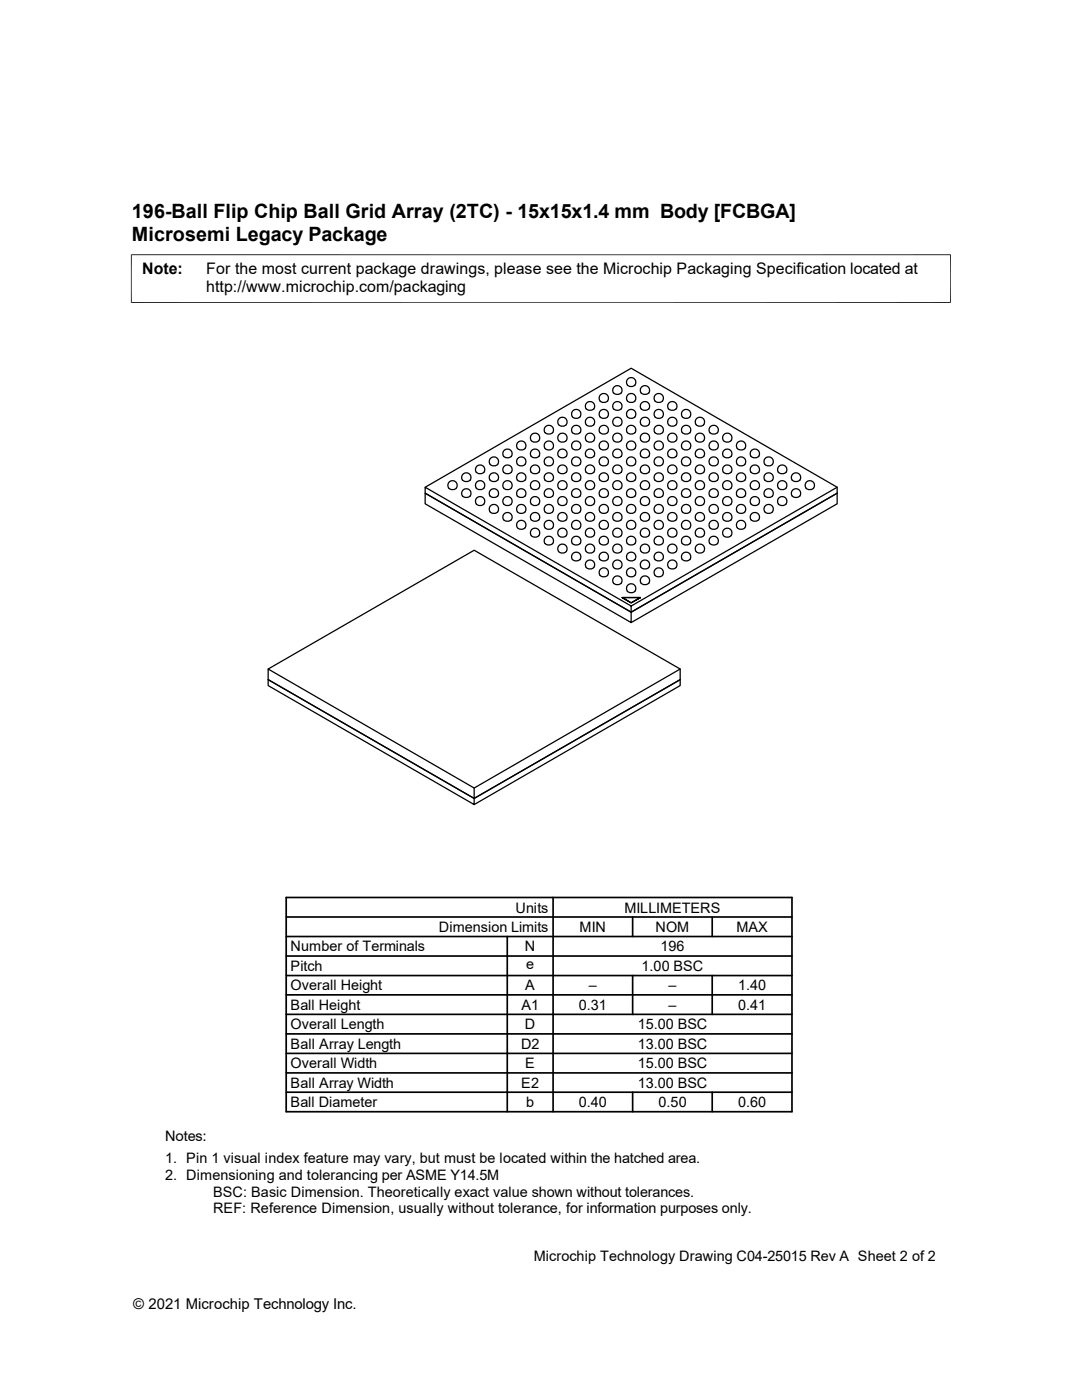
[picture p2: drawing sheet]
<svg xmlns="http://www.w3.org/2000/svg" width="216mm" height="279mm" viewBox="0 0 216 279" stroke-linecap="round" stroke-linejoin="round" font-family="sans-serif">
<g fill="none" stroke="#000" stroke-width=".25">
<path d="M122.4 78.4a1.13 1.13 0 0 0 1.6 0M122.4 78.4a.94 .94 0 0 1 .8-1.4 .94 .94 0 0 1 .8 1.4M127.9 78.4a1.13 1.13 0 0 0 1.6 0M127.9 78.4a.94 .94 0 0 1 .8-1.4 .94 .94 0 0 1 .8 1.4M84.8 97.2l41.1-23.7 41.1 23.7v1.2l-41.1 23.8-41.1-23.8v2.1l41.1 23.7v-2l41.1-23.8v2.1l-41.1 23.7M92.3 99a1.13 1.13 0 0 0 1.5 0M92.3 99a.94 .94 0 0 1 .7-1.5 .94 .94 0 0 1 .8 1.5M92.3 95.8a1.13 1.13 0 0 0 1.5 0M92.3 95.8a.94 .94 0 0 1 .7-1.4 .94 .94 0 0 1 .8 1.4M95 94.2a1.13 1.13 0 0 0 1.6 0M95 94.3a.94 .94 0 0 1 .8-1.5 .94 .94 0 0 1 .8 1.5M97.8 99a1.13 1.13 0 0 0 1.5 0"/>
<path d="M97.8 99a.94 .94 0 0 1 .8-1.5 .94 .94 0 0 1 .7 1.5M97.8 95.8a1.13 1.13 0 0 0 1.5 0M97.8 95.8a.94 .94 0 0 1 .8-1.4 .94 .94 0 0 1 .7 1.4M100.5 91.1a1.13 1.13 0 0 0 1.5 0M100.5 91.1a.94 .94 0 0 1 .8-1.5 .94 .94 0 0 1 .7 1.5M100.5 94.2a1.13 1.13 0 0 0 1.5 0M100.5 94.3a.94 .94 0 0 1 .8-1.5 .94 .94 0 0 1 .7 1.5M103.3 99a1.13 1.13 0 0 0 1.5 0M103.3 99a.94 .94 0 0 1 .7-1.5 .94 .94 0 0 1 .8 1.5M103.3 95.8a1.13 1.13 0 0 0 1.5 0M103.3 95.8a.94 .94 0 0 1 .7-1.4 .94 .94 0 0 1 .8 1.4M106 94.2a1.13 1.13 0 0 0 1.5 0"/>
<path d="M106 94.3a.94 .94 0 0 1 .8-1.5 .94 .94 0 0 1 .7 1.5M106 91.1a1.13 1.13 0 0 0 1.5 0M106 91.1a.94 .94 0 0 1 .8-1.5 .94 .94 0 0 1 .7 1.5M108.8 99a1.13 1.13 0 0 0 1.5 0M108.8 99a.94 .94 0 0 1 .7-1.5 .94 .94 0 0 1 .8 1.5M108.8 95.8a1.13 1.13 0 0 0 1.5 0M108.8 95.8a.94 .94 0 0 1 .7-1.4 .94 .94 0 0 1 .8 1.4M108.8 86.3a1.13 1.13 0 0 0 1.5 0M108.8 86.4a.94 .94 0 0 1 .7-1.5 .94 .94 0 0 1 .8 1.5M111.5 91.1a1.13 1.13 0 0 0 1.5 0M111.5 91.1a.94 .94 0 0 1 .7-1.5 .94 .94 0 0 1 .8 1.5M111.5 94.2a1.13 1.13 0 0 0 1.5 0"/>
<path d="M111.5 94.3a.94 .94 0 0 1 .7-1.5 .94 .94 0 0 1 .8 1.5M114.2 95.8a1.13 1.13 0 0 0 1.5 0M114.2 95.8a.94 .94 0 0 1 .8-1.4 .94 .94 0 0 1 .7 1.4M114.2 99a1.13 1.13 0 0 0 1.5 0M114.2 99a.94 .94 0 0 1 .8-1.5 .94 .94 0 0 1 .7 1.5M114.2 86.3a1.13 1.13 0 0 0 1.5 0M114.2 86.4a.94 .94 0 0 1 .8-1.5 .94 .94 0 0 1 .7 1.5M117 94.2a1.13 1.13 0 0 0 1.5 0M117 94.3a.94 .94 0 0 1 .7-1.5 .94 .94 0 0 1 .8 1.5M117 91.1a1.13 1.13 0 0 0 1.5 0M117 91.1a.94 .94 0 0 1 .7-1.5 .94 .94 0 0 1 .8 1.5M117 81.6a1.13 1.13 0 0 0 1.5 0"/>
<path d="M117 81.6a.94 .94 0 0 1 .7-1.5 .94 .94 0 0 1 .8 1.5M119.7 95.8a1.13 1.13 0 0 0 1.5 0M119.7 95.8a.94 .94 0 0 1 .8-1.4 .94 .94 0 0 1 .7 1.4M119.7 99a1.13 1.13 0 0 0 1.5 0M119.7 99a.94 .94 0 0 1 .8-1.5 .94 .94 0 0 1 .7 1.5M119.7 86.3a1.13 1.13 0 0 0 1.5 0M119.7 86.4a.94 .94 0 0 1 .8-1.5 .94 .94 0 0 1 .7 1.5M122.4 81.6a1.13 1.13 0 0 0 1.6 0M122.4 81.6a.94 .94 0 0 1 .8-1.5 .94 .94 0 0 1 .8 1.5M122.4 94.2a1.13 1.13 0 0 0 1.6 0M122.4 94.3a.94 .94 0 0 1 .8-1.5 .94 .94 0 0 1 .8 1.5M122.4 91.1a1.13 1.13 0 0 0 1.6 0"/>
<path d="M122.4 91.1a.94 .94 0 0 1 .8-1.5 .94 .94 0 0 1 .8 1.5M125.2 86.3a1.13 1.13 0 0 0 1.5 0M125.2 86.4a.94 .94 0 0 1 .7-1.5 .94 .94 0 0 1 .8 1.5M125.2 99a1.13 1.13 0 0 0 1.5 0M125.2 99a.94 .94 0 0 1 .7-1.5 .94 .94 0 0 1 .8 1.5M125.2 95.8a1.13 1.13 0 0 0 1.5 0M125.2 95.8a.94 .94 0 0 1 .7-1.4 .94 .94 0 0 1 .8 1.4M127.9 81.6a1.13 1.13 0 0 0 1.6 0M127.9 81.6a.94 .94 0 0 1 .8-1.5 .94 .94 0 0 1 .8 1.5M127.9 94.2a1.13 1.13 0 0 0 1.6 0M127.9 94.3a.94 .94 0 0 1 .8-1.5 .94 .94 0 0 1 .8 1.5M127.9 91.1a1.13 1.13 0 0 0 1.6 0"/>
<path d="M127.9 91.1a.94 .94 0 0 1 .8-1.5 .94 .94 0 0 1 .8 1.5M130.7 86.3a1.13 1.13 0 0 0 1.5 0M130.7 86.4a.94 .94 0 0 1 .7-1.5 .94 .94 0 0 1 .8 1.5M130.7 99a1.13 1.13 0 0 0 1.5 0M130.7 99a.94 .94 0 0 1 .7-1.5 .94 .94 0 0 1 .8 1.5M130.7 95.8a1.13 1.13 0 0 0 1.5 0M130.7 95.8a.94 .94 0 0 1 .7-1.4 .94 .94 0 0 1 .8 1.4M133.4 81.6a1.13 1.13 0 0 0 1.5 0M133.4 81.6a.94 .94 0 0 1 .8-1.5 .94 .94 0 0 1 .7 1.5M133.4 91.1a1.13 1.13 0 0 0 1.5 0M133.4 91.1a.94 .94 0 0 1 .8-1.5 .94 .94 0 0 1 .7 1.5M133.4 94.2a1.13 1.13 0 0 0 1.5 0"/>
<path d="M133.4 94.3a.94 .94 0 0 1 .8-1.5 .94 .94 0 0 1 .7 1.5M136.1 86.3a1.13 1.13 0 0 0 1.6 0M136.1 86.4a.94 .94 0 0 1 .8-1.5 .94 .94 0 0 1 .8 1.5M136.1 99a1.13 1.13 0 0 0 1.6 0M136.1 99a.94 .94 0 0 1 .8-1.5 .94 .94 0 0 1 .8 1.5M136.1 95.8a1.13 1.13 0 0 0 1.6 0M136.1 95.8a.94 .94 0 0 1 .8-1.4 .94 .94 0 0 1 .8 1.4M138.9 91.1a1.13 1.13 0 0 0 1.5 0M138.9 91.1a.94 .94 0 0 1 .8-1.5 .94 .94 0 0 1 .7 1.5M138.9 94.2a1.13 1.13 0 0 0 1.5 0M138.9 94.3a.94 .94 0 0 1 .8-1.5 .94 .94 0 0 1 .7 1.5M141.6 86.3a1.13 1.13 0 0 0 1.6 0"/>
<path d="M141.6 86.4a.94 .94 0 0 1 .8-1.5 .94 .94 0 0 1 .8 1.5M141.6 95.8a1.13 1.13 0 0 0 1.6 0M141.6 95.8a.94 .94 0 0 1 .8-1.4 .94 .94 0 0 1 .8 1.4M141.6 99a1.13 1.13 0 0 0 1.6 0M141.6 99a.94 .94 0 0 1 .8-1.5 .94 .94 0 0 1 .8 1.5M144.4 91.1a1.13 1.13 0 0 0 1.5 0M144.4 91.1a.94 .94 0 0 1 .7-1.5 .94 .94 0 0 1 .8 1.5M144.4 94.2a1.13 1.13 0 0 0 1.5 0M144.4 94.3a.94 .94 0 0 1 .7-1.5 .94 .94 0 0 1 .8 1.5M147.1 95.8a1.13 1.13 0 0 0 1.5 0M147.1 95.8a.94 .94 0 0 1 .8-1.4 .94 .94 0 0 1 .7 1.4M147.1 99a1.13 1.13 0 0 0 1.5 0"/>
<path d="M147.1 99a.94 .94 0 0 1 .8-1.5 .94 .94 0 0 1 .7 1.5M149.9 91.1a1.13 1.13 0 0 0 1.5 0M149.9 91.1a.94 .94 0 0 1 .7-1.5 .94 .94 0 0 1 .8 1.5M149.9 94.2a1.13 1.13 0 0 0 1.5 0M149.9 94.3a.94 .94 0 0 1 .7-1.5 .94 .94 0 0 1 .8 1.5M152.6 95.8a1.13 1.13 0 0 0 1.5 0M152.6 95.8a.94 .94 0 0 1 .8-1.4 .94 .94 0 0 1 .7 1.4M152.6 99a1.13 1.13 0 0 0 1.5 0M152.6 99a.94 .94 0 0 1 .8-1.5 .94 .94 0 0 1 .7 1.5M155.3 94.2a1.13 1.13 0 0 0 1.5 0M155.3 94.3a.94 .94 0 0 1 .8-1.5 .94 .94 0 0 1 .7 1.5M158.1 95.8a1.13 1.13 0 0 0 1.5 0"/>
<path d="M158.1 95.8a.94 .94 0 0 1 .7-1.4 .94 .94 0 0 1 .8 1.4M158.1 99a1.13 1.13 0 0 0 1.5 0M158.1 99a.94 .94 0 0 1 .7-1.5 .94 .94 0 0 1 .8 1.5M167 97.2l-41.1 23.7v1.3l-41.1-23.8v-1.2l41.1 23.7M100.5 103.7a1.13 1.13 0 0 0 1.5 0M100.5 103.8a.94 .94 0 0 1 .8-1.5 .94 .94 0 0 1 .7 1.5M106 103.7a1.13 1.13 0 0 0 1.5 0M106 103.8a.94 .94 0 0 1 .8-1.5 .94 .94 0 0 1 .7 1.5M108.8 108.5a1.13 1.13 0 0 0 1.5 0M108.8 108.5a.94 .94 0 0 1 .7-1.5 .94 .94 0 0 1 .8 1.5M111.5 103.7a1.13 1.13 0 0 0 1.5 0M111.5 103.8a.94 .94 0 0 1 .7-1.5 .94 .94 0 0 1 .8 1.5"/>
<path d="M114.2 108.5a1.13 1.13 0 0 0 1.5 0M114.2 108.5a.94 .94 0 0 1 .8-1.5 .94 .94 0 0 1 .7 1.5M114.2 111.6a1.13 1.13 0 0 0 1.5 0M114.2 111.7a.94 .94 0 0 1 .8-1.5 .94 .94 0 0 1 .7 1.5M117 103.7a1.13 1.13 0 0 0 1.5 0M117 103.8a.94 .94 0 0 1 .7-1.5 .94 .94 0 0 1 .8 1.5M119.7 111.6a1.13 1.13 0 0 0 1.5 0M119.7 111.7a.94 .94 0 0 1 .8-1.5 .94 .94 0 0 1 .7 1.5M119.7 108.5a1.13 1.13 0 0 0 1.5 0M119.7 108.5a.94 .94 0 0 1 .8-1.5 .94 .94 0 0 1 .7 1.5M122.4 103.7a1.13 1.13 0 0 0 1.6 0M122.4 103.8a.94 .94 0 0 1 .8-1.5 .94 .94 0 0 1 .8 1.5"/>
<path d="M122.4 116.4a1.13 1.13 0 0 0 1.6 0M122.4 116.4a.94 .94 0 0 1 .8-1.5 .94 .94 0 0 1 .8 1.5M124.1 119.3h3.7l-1.9 1-1.8-1h3.7l-1.9 1zM125.2 111.6a1.13 1.13 0 0 0 1.5 0M125.2 111.7a.94 .94 0 0 1 .7-1.5 .94 .94 0 0 1 .8 1.5M125.2 108.5a1.13 1.13 0 0 0 1.5 0M125.2 108.5a.94 .94 0 0 1 .7-1.5 .94 .94 0 0 1 .8 1.5M127.9 116.4a1.13 1.13 0 0 0 1.6 0M127.9 116.4a.94 .94 0 0 1 .8-1.5 .94 .94 0 0 1 .8 1.5M127.9 103.7a1.13 1.13 0 0 0 1.6 0M127.9 103.8a.94 .94 0 0 1 .8-1.5 .94 .94 0 0 1 .8 1.5M130.7 111.6a1.13 1.13 0 0 0 1.5 0"/>
<path d="M130.7 111.7a.94 .94 0 0 1 .7-1.5 .94 .94 0 0 1 .8 1.5M130.7 108.5a1.13 1.13 0 0 0 1.5 0M130.7 108.5a.94 .94 0 0 1 .7-1.5 .94 .94 0 0 1 .8 1.5M133.4 103.7a1.13 1.13 0 0 0 1.5 0M133.4 103.8a.94 .94 0 0 1 .8-1.5 .94 .94 0 0 1 .7 1.5M136.1 108.5a1.13 1.13 0 0 0 1.6 0M136.1 108.5a.94 .94 0 0 1 .8-1.5 .94 .94 0 0 1 .8 1.5M136.1 111.6a1.13 1.13 0 0 0 1.6 0M136.1 111.7a.94 .94 0 0 1 .8-1.5 .94 .94 0 0 1 .8 1.5M138.9 103.7a1.13 1.13 0 0 0 1.5 0M138.9 103.8a.94 .94 0 0 1 .8-1.5 .94 .94 0 0 1 .7 1.5M141.6 108.5a1.13 1.13 0 0 0 1.6 0"/>
<path d="M141.6 108.5a.94 .94 0 0 1 .8-1.5 .94 .94 0 0 1 .8 1.5M144.4 103.7a1.13 1.13 0 0 0 1.5 0M144.4 103.8a.94 .94 0 0 1 .7-1.5 .94 .94 0 0 1 .8 1.5M149.9 103.7a1.13 1.13 0 0 0 1.5 0M149.9 103.8a.94 .94 0 0 1 .7-1.5 .94 .94 0 0 1 .8 1.5M53.5 135.6l41.1 23.7v1.3l-41.1-23.8zM53.5 133.5l41.1-23.7 41.1 23.7v2.1l-41.1 23.7v-2l-41.1-23.8v2.1l41.1 23.7 41.1-23.7v1.2l-41.1 23.8M135.7 133.5l-41.1 23.8"/>
<circle cx="120.5" cy="79.5" r=".94"/>
<circle cx="125.9" cy="76.3" r=".94"/>
<circle cx="125.9" cy="79.5" r=".94"/>
<circle cx="131.4" cy="79.5" r=".94"/>
<circle cx="90.3" cy="96.9" r=".94"/>
<circle cx="95.8" cy="96.9" r=".94"/>
<circle cx="98.5" cy="92.1" r=".94"/>
<circle cx="101.3" cy="96.9" r=".94"/>
<circle cx="104" cy="88.9" r=".94"/>
<circle cx="104" cy="92.1" r=".94"/>
<circle cx="106.8" cy="96.9" r=".94"/>
<circle cx="106.8" cy="87.4" r=".94"/>
<circle cx="109.5" cy="88.9" r=".94"/>
<circle cx="109.5" cy="92.1" r=".94"/>
<circle cx="112.2" cy="84.2" r=".94"/>
<circle cx="112.2" cy="87.4" r=".94"/>
<circle cx="112.2" cy="96.9" r=".94"/>
<circle cx="115" cy="82.6" r=".94"/>
<circle cx="115" cy="92.1" r=".94"/>
<circle cx="115" cy="88.9" r=".94"/>
<circle cx="117.7" cy="87.4" r=".94"/>
<circle cx="117.7" cy="84.2" r=".94"/>
<circle cx="117.7" cy="96.9" r=".94"/>
<circle cx="120.5" cy="82.6" r=".94"/>
<circle cx="120.5" cy="88.9" r=".94"/>
<circle cx="120.5" cy="92.1" r=".94"/>
<circle cx="123.2" cy="87.4" r=".94"/>
<circle cx="123.2" cy="96.9" r=".94"/>
<circle cx="123.2" cy="84.2" r=".94"/>
<circle cx="125.9" cy="82.6" r=".94"/>
<circle cx="125.9" cy="92.1" r=".94"/>
<circle cx="125.9" cy="88.9" r=".94"/>
<circle cx="128.7" cy="87.4" r=".94"/>
<circle cx="128.7" cy="96.9" r=".94"/>
<circle cx="128.7" cy="84.2" r=".94"/>
<circle cx="131.4" cy="82.6" r=".94"/>
<circle cx="131.4" cy="88.9" r=".94"/>
<circle cx="131.4" cy="92.1" r=".94"/>
<circle cx="134.1" cy="96.9" r=".94"/>
<circle cx="134.1" cy="84.2" r=".94"/>
<circle cx="134.1" cy="87.4" r=".94"/>
<circle cx="136.9" cy="82.6" r=".94"/>
<circle cx="136.9" cy="88.9" r=".94"/>
<circle cx="136.9" cy="92.1" r=".94"/>
<circle cx="139.7" cy="87.4" r=".94"/>
<circle cx="139.7" cy="96.9" r=".94"/>
<circle cx="139.7" cy="84.2" r=".94"/>
<circle cx="142.4" cy="88.9" r=".94"/>
<circle cx="142.4" cy="92.1" r=".94"/>
<circle cx="145.1" cy="96.9" r=".94"/>
<circle cx="145.1" cy="87.4" r=".94"/>
<circle cx="147.9" cy="88.9" r=".94"/>
<circle cx="147.9" cy="92.1" r=".94"/>
<circle cx="150.6" cy="96.9" r=".94"/>
<circle cx="153.4" cy="92.1" r=".94"/>
<circle cx="156.1" cy="96.9" r=".94"/>
<circle cx="161.6" cy="96.9" r=".94"/>
<circle cx="95.8" cy="100" r=".94"/>
<circle cx="98.5" cy="101.6" r=".94"/>
<circle cx="101.3" cy="100" r=".94"/>
<circle cx="104" cy="104.8" r=".94"/>
<circle cx="104" cy="101.6" r=".94"/>
<circle cx="106.8" cy="106.3" r=".94"/>
<circle cx="106.8" cy="100" r=".94"/>
<circle cx="109.5" cy="104.8" r=".94"/>
<circle cx="109.5" cy="101.6" r=".94"/>
<circle cx="112.2" cy="106.3" r=".94"/>
<circle cx="112.2" cy="100" r=".94"/>
<circle cx="112.2" cy="109.5" r=".94"/>
<circle cx="115" cy="104.8" r=".94"/>
<circle cx="115" cy="101.6" r=".94"/>
<circle cx="117.7" cy="112.7" r=".94"/>
<circle cx="117.7" cy="100" r=".94"/>
<circle cx="117.7" cy="109.5" r=".94"/>
<circle cx="117.7" cy="106.3" r=".94"/>
<circle cx="120.5" cy="114.3" r=".94"/>
<circle cx="120.5" cy="101.6" r=".94"/>
<circle cx="120.5" cy="104.8" r=".94"/>
<circle cx="123.2" cy="106.3" r=".94"/>
<circle cx="123.2" cy="100" r=".94"/>
<circle cx="123.2" cy="112.7" r=".94"/>
<circle cx="123.2" cy="109.5" r=".94"/>
<circle cx="125.9" cy="101.6" r=".94"/>
<circle cx="125.9" cy="104.8" r=".94"/>
<circle cx="125.9" cy="117.4" r=".94"/>
<circle cx="125.9" cy="114.3" r=".94"/>
<circle cx="128.7" cy="106.3" r=".94"/>
<circle cx="128.7" cy="100" r=".94"/>
<circle cx="128.7" cy="112.7" r=".94"/>
<circle cx="128.7" cy="109.5" r=".94"/>
<circle cx="131.4" cy="114.3" r=".94"/>
<circle cx="131.4" cy="101.6" r=".94"/>
<circle cx="131.4" cy="104.8" r=".94"/>
<circle cx="134.1" cy="109.5" r=".94"/>
<circle cx="134.1" cy="112.7" r=".94"/>
<circle cx="134.1" cy="100" r=".94"/>
<circle cx="134.1" cy="106.3" r=".94"/>
<circle cx="136.9" cy="104.8" r=".94"/>
<circle cx="136.9" cy="101.6" r=".94"/>
<circle cx="139.7" cy="106.3" r=".94"/>
<circle cx="139.7" cy="100" r=".94"/>
<circle cx="139.7" cy="109.5" r=".94"/>
<circle cx="142.4" cy="104.8" r=".94"/>
<circle cx="142.4" cy="101.6" r=".94"/>
<circle cx="145.1" cy="106.3" r=".94"/>
<circle cx="145.1" cy="100" r=".94"/>
<circle cx="147.9" cy="104.8" r=".94"/>
<circle cx="147.9" cy="101.6" r=".94"/>
<circle cx="150.6" cy="100" r=".94"/>
<circle cx="153.4" cy="101.6" r=".94"/>
<circle cx="156.1" cy="100" r=".94"/>
</g>
<path d="M26.1 50.8h163.6M26.2 50.8v9.7M189.7 50.8v9.7M26.1 60.4h163.6" fill="none" stroke="#000" stroke-width=".2"/>
<g fill="none" stroke="#000" stroke-width=".34">
<path d="M57.1 179.1h100.9v42.8h-100.9zM110.4 179.1v42.8M57.1 198.5h100.9M57.1 194.7h100.9M57.1 190.8h100.9M57.1 186.9h100.9M57.1 183h100.9M101.2 186.9v35M126.2 183v3.9M126.2 194.7v7.7M142.1 183v3.9M142.1 194.7v7.7"/>
<path d="M57.1 206.3h100.9M57.1 202.4h100.9M57.1 214.1h100.9M57.1 210.2h100.9M57.1 218h100.9M126.2 218v3.9M142.1 218v3.9"/>
</g>
<g font-size="3.9">
<text x="26.3" y="43.5">196-Ball Flip Chip Ball Grid Array (2TC) - 15x15x1.4 mm Body [FCBGA]</text>
<text x="26.3" y="48">Microsemi Legacy Package</text>
</g>
<g font-size="3.2">
<text x="28.4" y="54.6">Note:</text>
<text x="41.1" y="54.6">For the most current package drawings, please see the Microchip Packaging Specification located at</text>
<text x="41.1" y="58.3">http://www.microchip.com/packaging</text>
</g>
<text font-size="3" x="26.6" y="261.3">© 2021 Microchip Technology Inc.</text>
<g font-size="2.9">
<text x="87.5" y="186">Dimension Limits</text>
<text x="102.9" y="182.1">Units</text>
<text x="115.7" y="186">MIN</text>
<text x="124.6" y="182.1">MILLIMETERS</text>
<text x="130.8" y="186">NOM</text>
<text x="146.9" y="186">MAX</text>
<text x="58" y="189.9">Number of Terminals</text>
<text x="104.7" y="189.9">N</text>
<text x="131.8" y="189.9">196</text>
<text x="58" y="197.7">Overall Height</text>
<text x="58" y="193.8">Pitch</text>
<text x="104.8" y="197.7">A</text>
<text x="105" y="193.5">e</text>
<text x="117.5" y="197.7">–</text>
<text x="128" y="193.8">1.00 BSC</text>
<text x="133.4" y="197.7">–</text>
<text x="147.3" y="197.7">1.40</text>
<text x="58" y="201.5">Ball Height</text>
<text x="104.1" y="201.5">A1</text>
<text x="115.5" y="201.5">0.31</text>
<text x="133.4" y="201.5">–</text>
<text x="147.3" y="201.5">0.41</text>
<text x="58" y="205.4">Overall Length</text>
<text x="58" y="209.3">Ball Array Length</text>
<text x="104" y="209.3">D2</text>
<text x="104.7" y="205.4">D</text>
<text x="127.3" y="205.4">15.00 BSC</text>
<text x="127.3" y="209.3">13.00 BSC</text>
<text x="58" y="213.2">Overall Width</text>
<text x="104.8" y="213.2">E</text>
<text x="127.3" y="213.2">15.00 BSC</text>
<text x="58" y="221">Ball Diameter</text>
<text x="58" y="217.1">Ball Array Width</text>
<text x="104" y="217.1">E2</text>
<text x="105" y="220.9">b</text>
<text x="115.5" y="221">0.40</text>
<text x="127.3" y="217.1">13.00 BSC</text>
<text x="131.4" y="221">0.50</text>
<text x="147.3" y="221">0.60</text>
<text x="32.9" y="227.6">Notes:</text>
<text x="32.9" y="232.2">1. Pin 1 visual index feature may vary, but must be located within the hatched area.</text>
<text x="32.9" y="235.5">2. Dimensioning and tolerancing per ASME Y14.5M</text>
<text x="42.5" y="238.8">BSC: Basic Dimension. Theoretically exact value shown without tolerances.</text>
<text x="42.5" y="242.1">REF: Reference Dimension, usually without tolerance, for information purposes only.</text>
<text x="106.5" y="251.6">Microchip Technology Drawing C04-25015 Rev A Sheet 2 of 2</text>
</g>
</svg>
